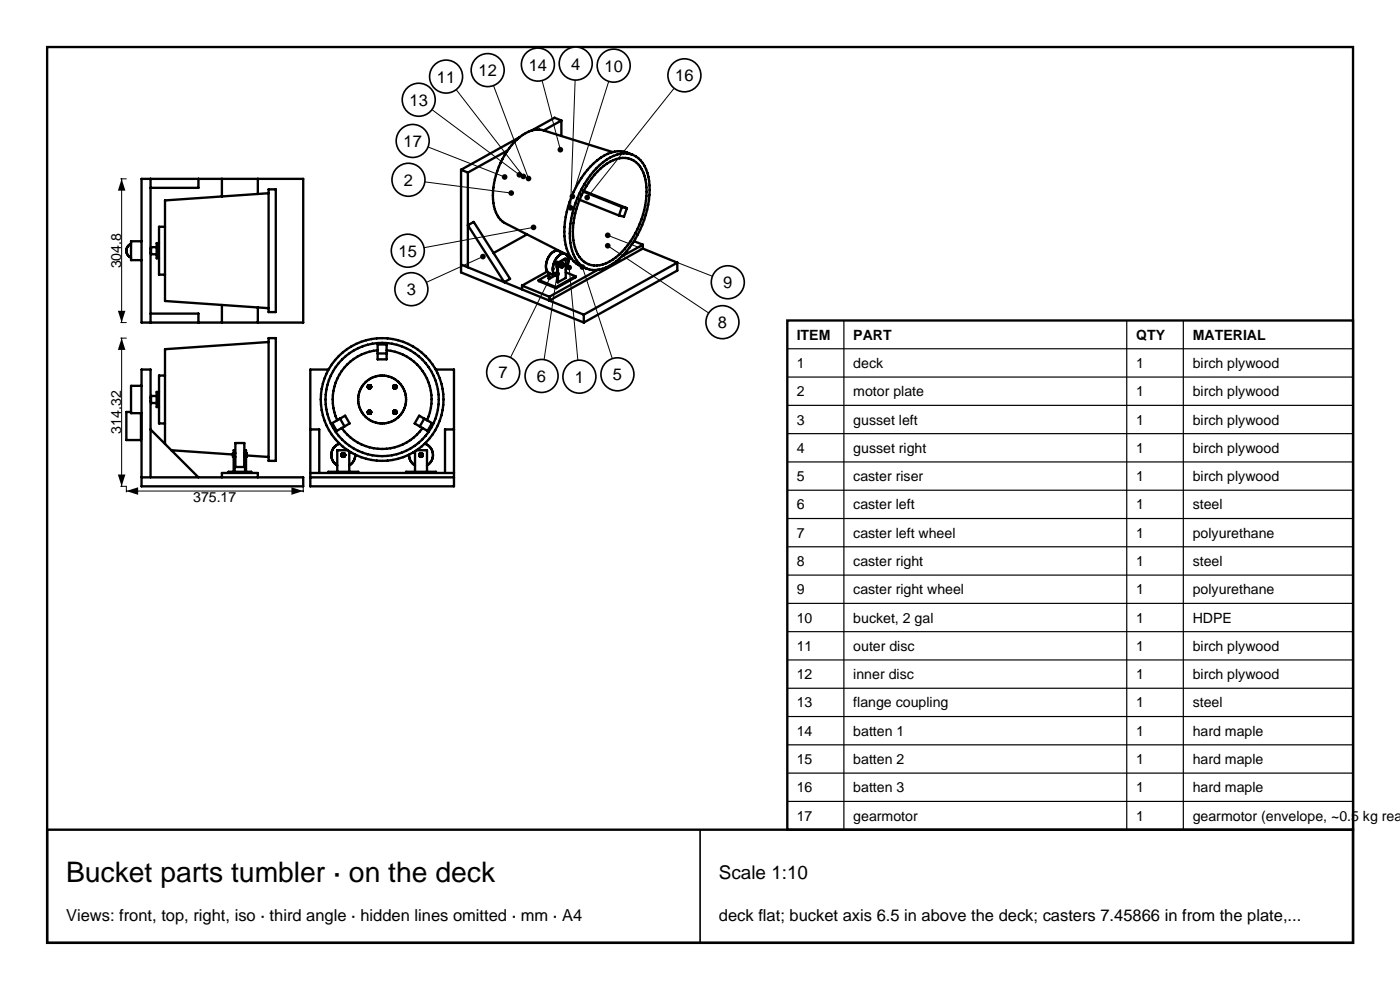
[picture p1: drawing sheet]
<svg xmlns="http://www.w3.org/2000/svg" width="297mm" height="210mm" viewBox="0 0 297 210" stroke-linecap="round" stroke-linejoin="round" font-family="sans-serif">
<g fill="none" stroke="#000" stroke-width=".5">
<path d="M10 10h277v190h-277zM30 37.9h34.3v30.5h-34.3zM31.9 37.9v30.5M42.1 37.9v1.9h-10.2M47.1 37.9v3.8M54.7 37.9v3.2M97.8 36v21.8l26 10.6M97.8 36l1.5 .6M99.3 36.6v20.1M107.7 31.9l-8.4 4.7M110.3 29.1l-12.5 6.9M119.1 25.6v3.3"/>
<path d="M119.1 25.6l-1.5-.6-4.9 2.7M119.1 25.6l-3.8 2.1M126.5 35.7a8 8 0 0 1 7.2-3 5.6 5.6 0 0 1 3.9 4.8 20 20 0 0 1-7.6 18.5 5.5 5.5 0 0 1-6.7 .3 9.2 9.2 0 0 1-2.4-7.8 21.5 21.5 0 0 1 5.6-12.8zM126.7 36.4a7.3 7.3 0 0 1 6.6-2.8 5.6 5.6 0 0 1 3.8 5.3 18.7 18.7 0 0 1-7.1 16.2 4.9 4.9 0 0 1-6.7-.1 9.7 9.7 0 0 1-1.6-7.7 19.9 19.9 0 0 1 5-10.9zM130 32.3l-14.5-4.6a5.8 5.8 0 0 0-5.8 1.9 16.7 16.7 0 0 0-4.9 14.2l.4 1.3 .6 1.1 1.2 1.1 13.9 7.1M134.2 32.8a6.4 6.4 0 0 0-7.5 1.2 20.2 20.2 0 0 0-6.7 18 6.1 6.1 0 0 0 4.5 5M27.8 51.7a1.55 1.55 0 0 0-1 1.5 1.55 1.55 0 0 0 1 1.4M30 51.2h-2.2v4h2.2M31.9 52.8h.1M31.9 53.6h.1M33.2 52.4h-1.2v1.5h1.2M33.7 51.6h-.5v3.2h.5"/>
<path d="M35 48.1h-1.3v10.2h1.3M57 41l-22 1.5v21.4l22 1.5M57 40.2h1.5v26h-1.5zM97.8 56.1l26 10.6M99.3 47.8l1.2-.7 7.7 12.1-1.2 .7zM111.8 49.7l-7.1 4M114.3 59.4v.2l3.7 1.5M114.3 59.4l3.7 1.5M116.1 57.6l-5.4 3M116.4 58.3l-2.1 1.1M116.4 57.9v1.2h.1M116.5 57.9l1.5 .6"/>
<path d="M116.5 57.9v1.2M117.8 58.4l-1.3 .7M118 58.5l.2 .1M118.2 55.8v4l.2 .1M118.2 55.8l.2 .1M118.4 55.9v4M118.9 56.3v.2M118.9 56.5h.1M118.9 56.3h.1M118.9 56.5l.1 .1M119 56.6h.1M119 56.2l-.1 .1"/>
<path d="M119 56.2h.1M119 56.1v.1M119 56.6v.1M119 56.7h.2M119 56.5h.1M119 56.4v.1M119 56.5l.1 .1M119 56.4h.1M119.1 56.6h.1M119.1 56.1h-.1M119.1 56.3l-.1 .1M119.1 56.3h.1"/>
<path d="M119.1 56.6v.1M119.1 56v.1M119.1 56.7h.1M119.1 56h.1M119.1 56.2v.1M119.1 56.2h.1M119.2 56.7h.1M119.2 56.1l-.1 .1M119.2 56h-.1M119.2 56.1h.1M119.2 55.9v.1M119.2 56v.1"/>
<path d="M119.3 55.9h-.1M119.3 56.7h-.1M119.3 56h-.1M119.3 55.9h.1M119.3 56.7h.1M119.3 56h.1M119.3 55.9l.2 .1M119.4 56h-.1M119.4 56.6l-.1 .1M119.4 56h.1M119.4 56.6h.1M119.5 56h.1"/>
<path d="M119.5 56.5l-.1 .1M119.5 56.4v.1M119.5 56.4h.1M119.5 56.1h.1M119.6 56.3l-.1 .1M119.6 56.1h.1M119.6 56.3h.1M119.6 56.1v.1M119.6 56.2v.1M119.6 56.2h.1M119.7 53.8l-1.3-.6a2.43 2.43 0 0 0-2.4 2.2 2.08 2.08 0 0 0 .5 2.5M119.8 53.8a2.69 2.69 0 0 0-2.4 2.5l-.1 1.4 .3 .5 .4 .3"/>
<path d="M120 57.8l2.1 .8M120 54.9v4.1l-1.6 .9M120 54.9h-.1l-1.7 .9M120 54.9l-1.6 1M120.1 54a2.79 2.79 0 0 1-.1 3.2M121.2 54.8l-.6 .3M122.1 58.6v.2l-4.1 2.3M122.1 58.6l-4.1 2.3M123 42.4l8.3 3.3M123.8 40.7l8.1 3.2M123.8 40.5l9.2 3.7M126.8 57.2l-10.3 5.7"/>
<path d="M131.9 43.9l-.6 1.8M131.9 43.9l1.1 .3M133 44.2l-.6 1.8-1.1-.3M134.5 51.1l1.9 .8M136.4 52.7l7.3 3M136.4 52.7l-19.9 11.1v-.9M136.4 51.9v.8M136.4 51.9l-4.5 2.5M143.7 55.7v1.7l-19.9 11M143.7 55.7l-19.9 11M31.9 66.5h10.2v1.9M35 79.7h-1.3v10.1h1.3"/>
<path d="M47.1 64.7v3.7M54.7 65.2v3.2M57 72.5l-22 1.6v20.1M57 71.7h1.5v26.1h-1.5zM69.7 78.4h-3.9v24.8h30.5v-24.8h-3.9M80.1 74.3a10.5 10.5 0 0 0-8.6 14.8M80.1 73.1h1.9v3.1h-1.9zM80.1 75h1.9M82 74.3a10.5 10.5 0 0 1 8.6 14.8M110.7 60.6v.8M110.7 60.6l5.8 2.3M118 60.9v.2"/>
<path d="M123.8 66.7v1.7M27.8 87.4h-1v5.9h3.1v-5.7M30 81.8h-2.2v5.8h2.2M31.9 91.1l10.2 10.2M31.9 84.3h.1M31.9 85.1h.1M33.2 84h-1.2v1.5h1.2M33.7 83.1h-.5v3.2h.5M36.3 95.5l13.1 .9M49.6 96.1h-.2v.8h.2M49.8 96.9h.1M49.8 96.1h.1"/>
<path d="M49.9 94h1.9v5.1h-1.9zM51.8 96.9h.2M51.8 96.1h.2M52.2 96.1h.1v.8h-.1M52.3 96.6l4.7 .3M65.8 91.1h1.9v9.2M72 94.1a2.54 2.54 0 0 0-1.7 2.2 2.54 2.54 0 0 0 1.3 2.4M72.1 88.8l1.1-.6 1 1.6-1.1 .7M72.1 88.8l-1.6 1 .9 1.6 1.7-.9M72.1 88.8l1 1.7M72.4 96.5v.1M72.4 96.6h.1"/>
<path d="M72.4 96.5h.1M72.4 96.6v.1M72.4 96.4v.1M72.4 96.7h.1M72.5 96.4h-.1M72.5 96.3v.1M72.5 96.7h.1M72.5 90.8a10.5 10.5 0 0 0 17.1 0M72.5 96.3h.1M72.5 96.7l.1 .1M72.6 96.8v.1M72.6 96.9h.1"/>
<path d="M72.7 96.2l-.2 .1M72.7 96.9h.1M72.7 96.1h.3M72.7 96.1v.1M72.8 96.9h.1M72.9 96.9h.1M73 96.1v.1M73 96.9h-.1M73 96.2l.2 .2M73 96.9h.1M73 96.8v.1M73.2 96.4h.1"/>
<path d="M73.2 96.4v.2M73.2 96.7l-.2 .1M73.2 96.6v.1M73.8 95.5h-2.2v4.6M74.1 95.7v4.4M75.4 96.4l-.3 1.3-1 1M78 87.4v.1M78 82v.1M78 82.1h.1M78 87.5h.1M78 82h.1M78 87.4h.1"/>
<path d="M78 82.1v.1M78 87.3v.1M78 87.5l.1 .1M78 81.9v.1M78 82.2h.1M78.1 81.9h-.1M78.1 82.2h.1M78.1 81.9h.1M78.1 82.2v.1M78.1 87.3h-.1M78.1 87.6h.1M78.1 87.2v.1"/>
<path d="M78.1 87.6v.1M78.1 87.2h.1M78.1 87.7h.1M78.1 81.8v.1M78.1 82.3h.1M78.1 81.8h.1M78.2 82.3v.1M78.2 87.1l-.1 .1M78.2 87.7h.1M78.2 82.4h.1M78.2 87.1h.1M78.2 87.7v.1"/>
<path d="M78.2 81.7l-.1 .1M78.2 87.8h.1M78.3 81.7h-.1M78.3 82.4h.1M78.3 87.8h.1M78.3 81.7h.1M78.3 87.1h-.1M78.3 87.1h.1M78.4 81.7h.1M78.4 81.7h-.1M78.4 87.1h.1M78.4 87.1h-.1"/>
<path d="M78.4 82.4h.1M78.4 87.8h.1M78.5 82.4h-.1M78.5 87.1h.1M78.5 87.8h-.1M78.5 81.7h.1M78.5 82.4h.1M78.6 81.7v.1M78.6 82.4h-.1M78.6 87.1v.1M78.6 87.7l-.1 .1M78.6 81.8h.1"/>
<path d="M78.6 82.3v.1M78.6 87.2h.1M78.6 87.7h.1M78.6 82.3h.1M78.6 87.2l.1 .1M78.7 81.8v.1M78.7 82.3h-.1M78.7 81.9h.1M78.7 82.2v.1M78.7 82.2h.1M78.7 87.3h.1M78.7 87.6l-.1 .1"/>
<path d="M78.7 81.9v.1M78.7 87.6h.1M78.7 82h.1M78.7 82.1v.1M78.7 87.3v.1M78.7 87.5v.1M78.7 82.1h.1M78.7 87.4h.1M78.7 87.5h.1M78.7 82v.1M78.7 87.4v.1M83.4 87.4v.1"/>
<path d="M83.4 87.5h.1M83.4 82v.1M83.4 82.1h.1M83.4 87.4h.1M83.4 82h.1M83.4 87.3v.1M83.4 87.5v.1M83.4 82.1v.1M83.4 87.3h.1M83.4 87.6h.1M83.4 81.9v.1M83.4 82.2l.1 .1"/>
<path d="M83.5 87.3h-.1M83.5 87.6h.1M83.5 87.2v.1M83.5 87.6v.1M83.5 81.8l-.1 .1M83.5 82.3h.1M83.5 81.8h.1M83.5 87.2h.1M83.5 87.7h.1M83.5 82.3l.1 .1M83.6 87.7v.1M83.6 81.8h-.1"/>
<path d="M83.6 87.8h.1M83.6 81.7v.1M83.6 82.4h.1M83.6 81.7h.1M83.7 87.1l-.2 .1M83.7 87.8h.1M83.7 82.4h.1M83.7 87.1h.1M83.7 81.7h-.1M83.8 87.1h.1M83.8 87.1h-.1M83.8 81.7h.1"/>
<path d="M83.8 81.7h-.1M83.8 87.8h.1M83.8 82.4h.1M83.9 87.1h.1M83.9 87.8h-.1M83.9 82.4h-.1M83.9 87.8h.1M83.9 81.7h.1M83.9 82.4h.1M83.9 81.7l.1 .1M83.9 87.7v.1M84 87.1v.1"/>
<path d="M84 87.7h-.1M84 82.3l-.1 .1M84 81.8h.1M84 82.3h.1M84 87.2h.1M84 87.7h.1M84 81.8l.1 .1M84.1 87.2v.1M84.1 87.6l-.1 .1M84.1 87.3h.1M84.1 87.6h.1M84.1 81.9h.1"/>
<path d="M84.1 82.2l-.1 .1M84.1 82.2h.1M84.1 81.9v.1M84.1 87.3v.1M84.1 87.5v.1M84.1 82h.1M84.1 82.1v.1M84.1 87.4h.1M84.1 87.5h.1M84.1 82.1h.1M84.1 82v.1M84.1 87.4v.1"/>
<path d="M86.8 96.4l.2 1.3 1 1M88 95.7v4.4M88.4 95.5h2.2v4.6M88.9 96.5v.1M88.9 96.6h.1M88.9 88.2l2.8 1.6-1 1.6-2.7-1.6zM88.9 96.5h.1M88.9 96.6v.1M88.9 96.4v.1M88.9 96.7h.1M89 96.4h-.1M89 96.3v.1"/>
<path d="M89 96.7h.1M89 96.3h.1M89 96.7l.1 .1M89.1 96.8v.1M89.1 96.9h.1M89.1 96.2l-.1 .1M89.2 96.1h.2M89.2 96.1l-.1 .1M89.2 96.9h.1M89.3 96.9h.1M89.4 96.9h-.1M89.4 96.1l.1 .1"/>
<path d="M89.4 96.9h.1M89.5 96.2l.2 .2M89.5 96.9h-.1M89.5 96.9h.1M89.5 96.8v.1M89.7 96.4h.1M89.7 96.4v.1M89.7 96.7l-.2 .1M89.7 96.6v.1M89.7 96.5h.1M89.7 96.6h.1M89.7 96.5v.1"/>
<path d="M90 88.8l-.9 1.7M90.1 94.1a2.54 2.54 0 0 1 1.7 2.2 2.54 2.54 0 0 1-1.2 2.4M96.3 91.1h-1.9v9.2M30 101.3h34.3v1.9h-34.3v-24.8h1.9v22.9M47.1 101.3v-1h7.6v1M48.5 100.3v-.2h4.8v.2M49.6 100.1v-4.6h.2v4.6M52 100.1v-4.6h.2v4.6M65.8 101.3h30.5M65.8 100.3h30.5M69.6 100.3v-.2h6.4v.2M86.1 100.3v-.2h6.4v.2"/>
<circle cx="81.1" cy="84.7" r="12"/>
<circle cx="81.1" cy="84.7" r="13"/>
<circle cx="81.1" cy="84.7" r="5.1"/>
</g>
<path d="M25.6 37.9h1.2M25.8 37.9v30.5M113.2 48.2l-23.2 4.3M25.6 71.7h1.2M25.6 68.4h1.2M25.8 71.7v31.5M25.6 103.2h1.2v1.2M26.8 104.2h37.5M64.3 103.2v1.2" fill="none" stroke="#000" stroke-width=".21"/>
<g fill="#000">
<path d="M25.8 37.9l.8 2.5h-1.6zM25.8 71.7l.8 2.5h-1.6zM25 65.9h1.6l-.8 2.5zM25 100.7h1.6l-.8 2.5zM26.8 104.2l2.5-.8v1.6zM61.8 103.4l2.5 .8-2.5 .8z"/>
<circle cx="113.2" cy="48.2" r=".6"/>
</g>
<circle cx="86.5" cy="53.2" r="3.5" fill="#fff" stroke="#000" stroke-width=".35"/>
<path d="M102.4 54.4l-11.9 5.5" fill="none" stroke="#000" stroke-width=".21"/>
<circle cx="102.4" cy="54.4" r=".6" fill="#000"/>
<circle cx="87.3" cy="61.3" r="3.5" fill="#fff" stroke="#000" stroke-width=".35"/>
<path d="M118.2 55.9l-9.9 19.9" fill="none" stroke="#000" stroke-width=".21"/>
<circle cx="118.2" cy="55.9" r=".6" fill="#000"/>
<circle cx="106.7" cy="79" r="3.5" fill="#fff" stroke="#000" stroke-width=".35"/>
<path d="M118.2 58.1l-2.8 18.2" fill="none" stroke="#000" stroke-width=".21"/>
<circle cx="118.2" cy="58.1" r=".6" fill="#000"/>
<circle cx="114.9" cy="79.7" r="3.5" fill="#fff" stroke="#000" stroke-width=".35"/>
<path d="M120.7 56.7l1.9 19.7" fill="none" stroke="#000" stroke-width=".21"/>
<circle cx="120.7" cy="56.7" r=".6" fill="#000"/>
<circle cx="122.9" cy="79.9" r="3.5" fill="#fff" stroke="#000" stroke-width=".35"/>
<path d="M123.6 56.7l6.3 19.4" fill="none" stroke="#000" stroke-width=".21"/>
<circle cx="123.6" cy="56.7" r=".6" fill="#000"/>
<circle cx="131" cy="79.4" r="3.5" fill="#fff" stroke="#000" stroke-width=".35"/>
<path d="M128.9 52.1l21.4 14.3" fill="none" stroke="#000" stroke-width=".21"/>
<circle cx="128.9" cy="52.1" r=".6" fill="#000"/>
<circle cx="153.3" cy="68.3" r="3.5" fill="#fff" stroke="#000" stroke-width=".35"/>
<path d="M128.9 49.9l22.2 8.7" fill="none" stroke="#000" stroke-width=".21"/>
<circle cx="128.9" cy="49.9" r=".6" fill="#000"/>
<circle cx="154.4" cy="59.9" r="3.5" fill="#fff" stroke="#000" stroke-width=".35"/>
<path d="M143 18.7l-18.4 23.2" fill="none" stroke="#000" stroke-width=".21"/>
<circle cx="124.6" cy="41.9" r=".6" fill="#000"/>
<circle cx="145.2" cy="16" r="3.5" fill="#fff" stroke="#000" stroke-width=".35"/>
<path d="M129.1 17.3l-7.7 24.4" fill="none" stroke="#000" stroke-width=".21"/>
<circle cx="121.4" cy="41.7" r=".6" fill="#000"/>
<circle cx="130.2" cy="13.9" r="3.5" fill="#fff" stroke="#000" stroke-width=".35"/>
<path d="M122 17l-1 27.1" fill="none" stroke="#000" stroke-width=".21"/>
<circle cx="121" cy="44.1" r=".6" fill="#000"/>
<circle cx="122.1" cy="13.5" r="3.5" fill="#fff" stroke="#000" stroke-width=".35"/>
<path d="M115 17.1l3.9 14.7" fill="none" stroke="#000" stroke-width=".21"/>
<circle cx="118.9" cy="31.8" r=".6" fill="#000"/>
<circle cx="114.1" cy="13.7" r="3.5" fill="#fff" stroke="#000" stroke-width=".35"/>
<path d="M104.7 18.1l7.4 19.8" fill="none" stroke="#000" stroke-width=".21"/>
<circle cx="112.1" cy="37.9" r=".6" fill="#000"/>
<circle cx="103.5" cy="14.9" r="3.5" fill="#fff" stroke="#000" stroke-width=".35"/>
<path d="M96.8 19l14.2 18.4" fill="none" stroke="#000" stroke-width=".21"/>
<circle cx="111" cy="37.4" r=".6" fill="#000"/>
<circle cx="94.6" cy="16.2" r="3.5" fill="#fff" stroke="#000" stroke-width=".35"/>
<path d="M91.6 23.3l18.6 13.8" fill="none" stroke="#000" stroke-width=".21"/>
<circle cx="110.2" cy="37.1" r=".6" fill="#000"/>
<circle cx="88.8" cy="21.2" r="3.5" fill="#fff" stroke="#000" stroke-width=".35"/>
<path d="M90.8 31.2l16.3 6.3" fill="none" stroke="#000" stroke-width=".21"/>
<circle cx="107.1" cy="37.5" r=".6" fill="#000"/>
<circle cx="87.5" cy="29.9" r="3.5" fill="#fff" stroke="#000" stroke-width=".35"/>
<path d="M90.1 38.6l18.4 2.3" fill="none" stroke="#000" stroke-width=".21"/>
<circle cx="108.5" cy="40.9" r=".6" fill="#000"/>
<circle cx="86.7" cy="38.1" r="3.5" fill="#fff" stroke="#000" stroke-width=".35"/>
<path d="M167 68h120v108h-120z" fill="#fff" stroke="#000" stroke-width=".5"/>
<g fill="none" stroke="#000" stroke-width=".25">
<path d="M167 74h120M167 80h120M179 68v108M239 68v108M251 68v108M167 86h120M167 92h120M167 98h120M167 104h120M167 110h120M167 116h120M167 122h120"/>
<path d="M167 128h120M167 134h120M167 140h120M167 146h120M167 152h120M167 158h120M167 164h120M167 170h120"/>
</g>
<path d="M10 176h277v24h-277z" fill="none" stroke="#000" stroke-width=".5"/>
<path d="M148.5 176v24" fill="none" stroke="#000" stroke-width=".35"/>
<text font-size="6" x="14" y="187.2">Bucket parts tumbler · on the deck</text>
<text font-size="4" x="152.5" y="186.4">Scale 1:10</text>
<g font-size="3.5">
<text x="92.7" y="17.5">11</text>
<text x="101.5" y="16.1">12</text>
<text x="112.2" y="15">14</text>
<text x="121.2" y="14.7">4</text>
<text x="128.2" y="15.2">10</text>
<text x="143.2" y="17.2">16</text>
<text x="86.9" y="22.4">13</text>
<text x="85.6" y="31.2">17</text>
<text x="85.7" y="39.4">2</text>
<text x="84.6" y="54.4">15</text>
<text x="86.3" y="62.6">3</text>
<text x="153.4" y="61.1">9</text>
<text x="152.3" y="69.6">8</text>
<text x="105.8" y="80.2">7</text>
<text x="113.9" y="81">6</text>
<text x="121.9" y="81.2">1</text>
<text x="130" y="80.7">5</text>
<text x="14" y="195.3">Views: front, top, right, iso · third angle · hidden lines omitted · mm · A4</text>
<text x="152.5" y="195.3">deck flat; bucket axis 6.5 in above the deck; casters 7.45866 in from the plate,...</text>
</g>
<g font-size="3">
<text x="25.7" y="56.9" transform="rotate(-90 25.7 56.9)">304.8</text>
<text x="169" y="72.1">ITEM</text>
<text x="181" y="72.1">PART</text>
<text x="241" y="72.1">QTY</text>
<text x="253" y="72.1">MATERIAL</text>
<text x="169" y="78.1">1</text>
<text x="181" y="78.1">deck</text>
<text x="241" y="78.1">1</text>
<text x="253" y="78.1">birch plywood</text>
<text x="169" y="84.1">2</text>
<text x="181" y="84.1">motor plate</text>
<text x="241" y="84.1">1</text>
<text x="253" y="84.1">birch plywood</text>
<text x="25.7" y="92" transform="rotate(-90 25.7 92)">314.32</text>
<text x="169" y="90.1">3</text>
<text x="181" y="90.1">gusset left</text>
<text x="241" y="90.1">1</text>
<text x="253" y="90.1">birch plywood</text>
<text x="169" y="96.1">4</text>
<text x="181" y="96.1">gusset right</text>
<text x="241" y="96.1">1</text>
<text x="253" y="96.1">birch plywood</text>
<text x="41" y="106.4">375.17</text>
<text x="169" y="102.1">5</text>
<text x="181" y="102.1">caster riser</text>
<text x="241" y="102.1">1</text>
<text x="253" y="102.1">birch plywood</text>
<text x="169" y="108.1">6</text>
<text x="181" y="108.1">caster left</text>
<text x="241" y="108.1">1</text>
<text x="253" y="108.1">steel</text>
<text x="169" y="114.1">7</text>
<text x="181" y="114.1">caster left wheel</text>
<text x="241" y="114.1">1</text>
<text x="253" y="114.1">polyurethane</text>
<text x="169" y="120.1">8</text>
<text x="181" y="120.1">caster right</text>
<text x="241" y="120.1">1</text>
<text x="253" y="120.1">steel</text>
<text x="169" y="126.1">9</text>
<text x="181" y="126.1">caster right wheel</text>
<text x="241" y="126.1">1</text>
<text x="253" y="126.1">polyurethane</text>
<text x="169" y="132.1">10</text>
<text x="181" y="132.1">bucket, 2 gal</text>
<text x="241" y="132.1">1</text>
<text x="253" y="132.1">HDPE</text>
<text x="169" y="138.1">11</text>
<text x="181" y="138.1">outer disc</text>
<text x="241" y="138.1">1</text>
<text x="253" y="138.1">birch plywood</text>
<text x="169" y="144.1">12</text>
<text x="181" y="144.1">inner disc</text>
<text x="241" y="144.1">1</text>
<text x="253" y="144.1">birch plywood</text>
<text x="169" y="150.1">13</text>
<text x="181" y="150.1">flange coupling</text>
<text x="241" y="150.1">1</text>
<text x="253" y="150.1">steel</text>
<text x="169" y="156.1">14</text>
<text x="181" y="156.1">batten 1</text>
<text x="241" y="156.1">1</text>
<text x="253" y="156.1">hard maple</text>
<text x="169" y="162.1">15</text>
<text x="181" y="162.1">batten 2</text>
<text x="241" y="162.1">1</text>
<text x="253" y="162.1">hard maple</text>
<text x="169" y="168.1">16</text>
<text x="181" y="168.1">batten 3</text>
<text x="241" y="168.1">1</text>
<text x="253" y="168.1">hard maple</text>
<text x="169" y="174.1">17</text>
<text x="181" y="174.1">gearmotor</text>
<text x="241" y="174.1">1</text>
<text x="253" y="174.1">gearmotor (envelope, ~0.5 kg real</text>
</g>
</svg>
